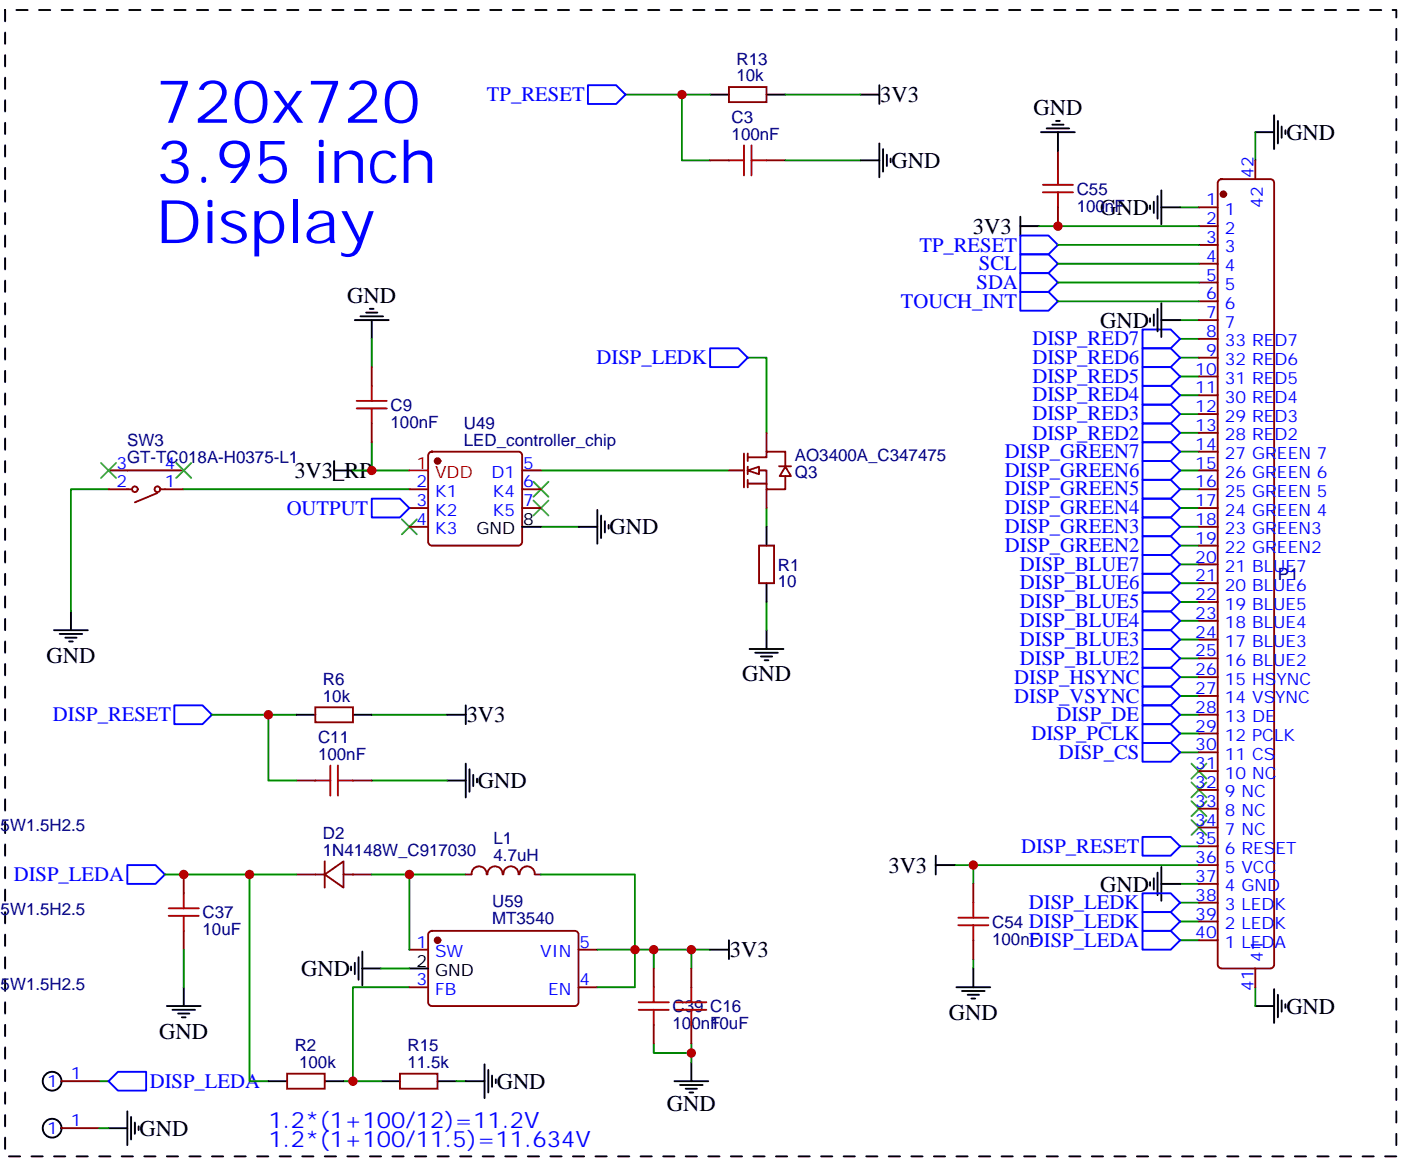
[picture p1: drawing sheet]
<svg xmlns="http://www.w3.org/2000/svg" width="263mm" height="219mm" viewBox="0 0 263 219" stroke-linecap="round" stroke-linejoin="round" font-family="sans-serif">
<g fill="none" stroke="#000" stroke-width=".35">
<path d="M143.8 98.9v3.5M10.1 118.3h6.4M11.2 119h4.2M12.3 119.7h2.1M13.3 114.8v3.5M143.8 109.5v3.5M143.8 118.3v3.5M13 120.4h.7M55.6 134.2h3.6M66.2 134.2h3.6M83.9 134.2h3.5M87.4 132.4v3.5"/>
<path d="M140.7 121.8h6.3M141.7 122.5h4.3M142.8 123.2h2.1M143.5 123.9h.7M83.9 146.5h3.5M87.4 143.3v6.4M88.1 144.4v4.2M88.8 145.5v2.1M89.5 146.2v.7M67.3 179.7v4.2M68 178.6v6.4M133.3 178.3h3.5"/>
<path d="M136.8 176.5v3.5M31.3 188.9h6.4M32.4 189.6h4.2M33.4 190.3h2.1M34.1 191h.7M34.5 185.3v3.6M65.9 181.4v.8M66.6 180.7v2.2M68 181.8h3.5M76.8 181.8h3.5M90.9 199.8v6.3M129.7 199.4v3.6"/>
<path d="M50.4 203h3.5M60.9 203h3.6M71.5 203h3.5M82.1 203h3.5M87.4 203h3.5M91.6 200.8v4.3M92.3 201.9v2.1M93 202.6v.7M126.6 203h6.3M127.6 203.7h4.2M128.7 204.4h2.1M129.4 205.1h.7"/>
<circle cx="9.8" cy="203" r="1.76"/>
</g>
<g fill="none" stroke="#870000" stroke-width=".35">
<path d="M20.4 88.3h14.1M20.4 91.8h4.2M29.5 92.5l-4.2 1.8M30.2 91.8h4.3M136.8 88.3h2.8M139.6 85.1v6.4M140.3 88.3h3.5v3.5h3.6v-2.4M140.3 85.8h3.5v-1h3.6v2.8M140.3 85.1v1.4M140.3 87.6v1.4M140.3 90.1v1.4M140.3 90.8h3.5"/>
<path d="M143.8 81.3v3.5M143.8 91.8v3.6M146.2 87.5h2.2M147.4 87.6l1 1.8h-2.1zM142.4 102.4h2.8v7.1h-2.8zM59.2 132.8h7v2.8h-7zM55.6 146.5h3.6M66.2 146.5h3.6M34.5 164.2v3.5M34.5 174.7v3.6M55.6 164.2h5.3M60.9 164.2l3.6-2.5v4.9z"/>
<path d="M60.9 161.7v4.9M64.5 164.2h5.3M76.8 178.3h3.5M80.6 174.9l.4-.2h26.9a.71 .71 0 0 1 .7 .7v12.7a.76 .76 0 0 1-.7 .8h-26.9a.76 .76 0 0 1-.7-.8v-12.7zM87.4 164.2h1.1M88.5 164.1a1.41 1.41 0 0 1 1.4-1.5 1.41 1.41 0 0 1 1.4 1.5M91.5 164.1a1.41 1.41 0 0 1 1.4-1.5 1.41 1.41 0 0 1 1.4 1.5M94.5 164.1a1.41 1.41 0 0 1 1.4-1.5 1.41 1.41 0 0 1 1.4 1.5M97.5 164.1a1.41 1.41 0 0 1 1.4-1.5 1.41 1.41 0 0 1 1.4 1.5M100.4 164.2h1.1M108.6 178.3h3.5M76.8 185.3h3.5"/>
<path d="M108.6 185.3h3.5M122.7 181.8v3.5M122.7 192.4v3.5M129.7 181.8v3.5M129.7 192.4v3.5M11.5 203h7.1M53.9 201.6h7v2.8h-7zM75 201.6h7.1v2.8h-7.1z"/>
<circle cx="25.3" cy="91.8" r=".53"/>
<circle cx="29.5" cy="91.8" r=".53"/>
</g>
<g fill="none" stroke="#008700" stroke-width=".35">
<path d="M140.3 67.1h3.5v14.2M20.4 91.8h-7.1v23M34.5 91.8h42.3M101.5 88.3h35.3M143.8 95.4v3.5M143.8 113v5.3M39.8 134.2h15.8M50.4 134.2v12.3h5.2M69.8 134.2h14.1M69.8 146.5h14.1M30.9 164.2h15.9M34.5 178.3v7"/>
<path d="M55.6 164.2h-8.8v38.8h3.6M69.8 164.2h7M87.4 164.2h-10.6v14.1M101.5 164.2h17.6v21.1h-7M112.1 178.3h21.2M122.7 178.3v3.5M129.7 178.3v3.5M71.5 181.8h5.3M76.8 185.3h-10.6v17.7M122.7 195.9v1.8h7M129.7 195.9v3.5M18.6 203h1.8"/>
<path d="M64.5 203h7M85.6 203h1.8"/>
</g>
<g fill="none" stroke="#a10000" stroke-width=".35">
<path d="M59.2 146.5h2.8M62 143.7v5.6M63.4 143.7v5.6M63.4 146.5h2.8M31.7 171.9h5.6M31.7 170.5h5.6M34.5 167.7v2.8M34.5 171.9v2.8M119.8 188.1h5.7M119.8 189.6h5.7M122.7 185.3v2.8M122.7 189.6v2.8"/>
<path d="M126.9 188.1h5.6M126.9 189.6h5.6M129.7 185.3v2.8M129.7 189.6v2.8"/>
</g>
<path d="M133.3 65.4h5.2l1.8 1.7-1.8 1.8h-5.2zM32.7 132.4h5.3l1.8 1.8-1.8 1.7h-5.3zM23.9 162.4h5.3l1.7 1.8-1.7 1.7h-5.3zM20.4 203l1.7-1.8h5.3v3.5h-5.3z" fill="none" stroke="#00f" stroke-width=".35"/>
<circle cx="82.1" cy="176.5" r=".53" fill="#870000" stroke="#870000" stroke-width=".35"/>
<path d="M1 1.9v215.2h261v-215.2h-261" fill="none" stroke="#000" stroke-width=".35" stroke-dasharray="2.1 2.1"/>
<path d="M19 86.9l2.8 2.8M21.8 86.9l-2.8 2.8M33.1 86.9l2.8 2.8M35.9 86.9l-2.8 2.8M75.4 97.5l2.8 2.8M78.2 97.5l-2.8 2.8M100.1 94l2.8 2.8M100.1 90.4l2.8 2.9M102.9 94l-2.8 2.8M102.9 90.4l-2.8 2.9" fill="none" stroke="#3c3" stroke-width=".35"/>
<path d="M140.3 88.3l2.1-.7v1.4z" fill="#fff" stroke="#870000" stroke-width=".35"/>
<g fill="none" stroke="#000" stroke-width=".35">
<path d="M133.3 17.8h3.5M143.8 17.8h3.6M161.5 17.8h3.5M165 16v3.5M161.5 30.1h3.5M165 26.9v6.4M165.7 28v4.2M166.4 29v2.2M167.1 29.8v.7M195.3 24.8h6.4M196.4 24.1h4.2M197.5 23.4h2.1"/>
<path d="M198.2 22.7h.7M198.5 24.8v3.5M215.8 38.6v.7M216.5 37.9v2.1M217.2 36.8v4.2M217.9 35.7v6.4M217.9 38.9h3.5M235.6 24.8h3.5M239.1 21.6v6.4M239.8 22.7v4.2M240.5 23.8v2.1M241.2 24.5v.7"/>
<path d="M67.6 59.4h4.3M68.7 58.7h2.1M69.4 58h.7M191.5 42.5h3.5M191.5 40.7v3.5M215.8 59.7v.7M216.5 59v2.1M217.2 58v4.2M217.9 56.9v6.4M66.6 60.1h6.3M69.8 60.1v3.5M217.9 60.1h3.5"/>
<path d="M62.7 88.3h3.5M62.7 86.5v3.6M98 98.9h3.5M108.6 98.9h3.5M112.1 95.7v6.4M112.8 96.8v4.2M113.5 97.8v2.2M114.2 98.5v.7M175.6 162.4h3.5M175.6 160.6v3.6M215.8 165.6v.7M216.5 164.9v2.1"/>
<path d="M217.2 163.8v4.2M217.9 162.7v6.4M217.9 165.9h3.5M179.5 185.3h6.3M180.5 186h4.3M181.6 186.7h2.1M182.3 187.4h.7M182.6 181.8v3.5M235.6 188.9h3.5M239.1 185.7v6.3M239.8 186.7v4.3M240.5 187.8v2.1"/>
<path d="M241.2 188.5v.7M20.4 211.8h3.5M23.9 208.6v6.4M24.6 209.7v4.2M25.3 210.7v2.1M26 211.4v.7"/>
<circle cx="9.8" cy="211.8" r="1.76"/>
</g>
<g fill="none" stroke="#008700" stroke-width=".35">
<path d="M117.4 17.8h15.9M128 17.8v12.3h5.3M147.4 17.8h14.1M147.4 30.1h14.1M221.4 38.9h3.6M235.6 24.8v5.3M195 42.5h30M198.5 56.6h26.5M198.5 53h26.5M198.5 49.5h26.5M198.5 46h26.5M69.8 63.6v5.3"/>
<path d="M221.4 77.7h3.6M221.4 74.2h3.6M221.4 70.7h3.6M221.4 67.1h3.6M221.4 63.6h3.6M221.4 60.1h3.6M66.2 88.3h10.6M69.8 83v5.3M101.5 98.9h7.1M221.4 98.9h3.6M221.4 88.3h3.6M221.4 81.3h3.6"/>
<path d="M221.4 95.4h3.6M221.4 91.8h3.6M221.4 84.8h3.6M221.4 102.4h3.6M221.4 116.5h3.6M221.4 113h3.6M221.4 109.5h3.6M221.4 106h3.6M221.4 120.1h3.6M221.4 123.6h3.6M221.4 127.1h3.6M221.4 130.6h3.6"/>
<path d="M221.4 134.2h3.6M221.4 137.7h3.6M221.4 141.2h3.6M221.4 158.9h3.6M179.1 162.4h45.9M182.6 162.4v3.5M221.4 165.9h3.6M221.4 169.5h3.6M221.4 173h3.6M221.4 176.5h3.6M182.6 180v1.8M235.6 185.3v3.6"/>
<path d="M18.6 211.8h1.8"/>
</g>
<g fill="none" stroke="#a10000" stroke-width=".35">
<path d="M136.8 30.1h2.8M139.6 27.3v5.6M141 27.3v5.6M141 30.1h2.8M195.7 34.7h5.6M195.7 36.1h5.6M198.5 31.9v2.8M198.5 36.1v2.8M66.9 75.3h5.7M66.9 76.7h5.7M69.8 72.4v2.9M69.8 76.7v2.8"/>
<path d="M179.8 172.3h5.7M179.8 173.7h5.7M182.6 169.5v2.8M182.6 173.7v2.8"/>
</g>
<g fill="none" stroke="#870000" stroke-width=".35">
<path d="M136.8 16.3h7v2.9h-7zM133.3 30.1h3.5M143.8 30.1h3.6M198.5 28.3v3.6M198.5 38.9v3.6M225 38.9h3.5M228.7 33.8l.5-.2h9.2a.71 .71 0 0 1 .7 .7v146.8a.76 .76 0 0 1-.7 .7h-9.2a.76 .76 0 0 1-.7-.7v-146.8zM235.6 30.1v3.5M225 42.5h3.5M225 46h3.5M225 49.5h3.5M225 53h3.5"/>
<path d="M225 56.6h3.5M69.8 68.9v3.5M69.8 79.5v3.5M225 60.1h3.5M225 63.6h3.5M225 67.1h3.5M225 70.7h3.5M225 74.2h3.5M225 77.7h3.5M76.8 91.8h3.5M76.8 95.4h3.5M76.8 98.9h3.5"/>
<path d="M80.6 85l.4-.2h16.3a.71 .71 0 0 1 .7 .7v16.2a.76 .76 0 0 1-.7 .7h-16.3a.76 .76 0 0 1-.7-.7v-16.2zM98 91.8h3.5M98 95.4h3.5M98 88.3h3.5M225 91.8h3.5M225 95.4h3.5M225 98.9h3.5M225 88.3h3.5M225 81.3h3.5M225 84.8h3.5M225 102.4h3.5M225 106h3.5"/>
<path d="M225 109.5h3.5M225 113h3.5M225 116.5h3.5M225 120.1h3.5M225 123.6h3.5M225 127.1h3.5M225 130.6h3.5M225 134.2h3.5M225 137.7h3.5M225 141.2h3.5M225 144.8h3.5M225 148.3h3.5"/>
<path d="M225 151.8h3.5M225 155.3h3.5M225 158.9h3.5M182.6 165.9v3.6M182.6 176.5v3.5M225 162.4h3.5M225 165.9h3.5M225 169.5h3.5M225 173h3.5M225 176.5h3.5M235.6 181.8v3.5M11.5 211.8h7.1"/>
</g>
<g fill="#870000" stroke="#870000" stroke-width=".35">
<circle cx="82.1" cy="86.5" r=".53"/>
<circle cx="229.6" cy="36.5" r=".53"/>
</g>
<path d="M76.8 88.3h3.5" fill="none" stroke="#f00" stroke-width=".35"/>
<g fill="none" stroke="#00f" stroke-width=".35">
<path d="M110.3 16h5.3l1.8 1.8-1.8 1.7h-5.3zM191.5 44.2h5.3l1.7 1.8-1.7 1.7h-5.3zM191.5 47.7h5.3l1.7 1.8-1.7 1.8h-5.3zM191.5 51.3h5.3l1.7 1.7-1.7 1.8h-5.3zM191.5 54.8h5.3l1.7 1.8-1.7 1.7h-5.3zM214.4 61.9h5.3l1.7 1.7-1.7 1.8h-5.3zM214.4 65.4h5.3l1.7 1.7-1.7 1.8h-5.3zM214.4 68.9h5.3l1.7 1.8-1.7 1.7h-5.3zM214.4 72.4h5.3l1.7 1.8-1.7 1.8h-5.3zM214.4 76h5.3l1.7 1.7-1.7 1.8h-5.3zM214.4 79.5h5.3l1.7 1.8-1.7 1.7h-5.3zM69.8 93.6h5.2l1.8 1.8-1.8 1.7h-5.2z"/>
<path d="M214.4 83h5.3l1.7 1.8-1.7 1.7h-5.3zM214.4 86.5h5.3l1.7 1.8-1.7 1.8h-5.3zM214.4 90.1h5.3l1.7 1.7-1.7 1.8h-5.3zM214.4 93.6h5.3l1.7 1.8-1.7 1.7h-5.3zM214.4 97.1h5.3l1.7 1.8-1.7 1.8h-5.3zM214.4 100.7h5.3l1.7 1.7-1.7 1.8h-5.3zM214.4 104.2h5.3l1.7 1.8-1.7 1.7h-5.3zM214.4 107.7h5.3l1.7 1.8-1.7 1.7h-5.3zM214.4 111.2h5.3l1.7 1.8-1.7 1.8h-5.3zM214.4 114.8h5.3l1.7 1.7-1.7 1.8h-5.3zM214.4 118.3h5.3l1.7 1.8-1.7 1.7h-5.3zM214.4 121.8h5.3l1.7 1.8-1.7 1.8h-5.3z"/>
<path d="M214.4 125.4h5.3l1.7 1.7-1.7 1.8h-5.3zM214.4 128.9h5.3l1.7 1.7-1.7 1.8h-5.3zM214.4 132.4h5.3l1.7 1.8-1.7 1.7h-5.3zM214.4 135.9h5.3l1.7 1.8-1.7 1.8h-5.3zM214.4 139.5h5.3l1.7 1.7-1.7 1.8h-5.3zM214.4 157.1h5.3l1.7 1.8-1.7 1.7h-5.3zM214.4 167.7h5.3l1.7 1.8-1.7 1.7h-5.3zM214.4 171.2h5.3l1.7 1.8-1.7 1.7h-5.3zM214.4 174.7h5.3l1.7 1.8-1.7 1.8h-5.3z"/>
</g>
<path d="M223.6 143.3l2.8 2.9M223.6 146.9l2.8 2.8M223.6 150.4l2.8 2.8M223.6 153.9l2.8 2.9M226.4 143.3l-2.8 2.9M226.4 146.9l-2.8 2.8M226.4 150.4l-2.8 2.8M226.4 153.9l-2.8 2.9" fill="none" stroke="#3c3" stroke-width=".35"/>
<g fill="#c00">
<circle cx="129.7" cy="197.7" r=".88"/>
<circle cx="122.7" cy="178.3" r=".88"/>
<circle cx="34.5" cy="164.2" r=".88"/>
<circle cx="46.8" cy="164.2" r=".88"/>
<circle cx="76.8" cy="164.2" r=".88"/>
<circle cx="66.2" cy="203" r=".88"/>
<circle cx="119.1" cy="178.3" r=".88"/>
<circle cx="129.7" cy="178.3" r=".88"/>
<circle cx="50.4" cy="134.2" r=".88"/>
<circle cx="69.8" cy="88.3" r=".88"/>
<circle cx="128" cy="17.8" r=".88"/>
<circle cx="182.6" cy="162.4" r=".88"/>
<circle cx="198.5" cy="42.5" r=".88"/>
</g>
<g font-size="11.3" fill="#00f">
<text x="29.2" y="23">720x720</text>
<text x="29.2" y="34.3">3.95 inch</text>
<text x="29.2" y="45.6">Display</text>
</g>
<g font-size="4.2">
<text x="165.2" y="19.2">3V3</text>
<text x="193.9" y="21.6">GND</text>
<text x="241.4" y="26.2">GND</text>
<text x="167.3" y="31.5">GND</text>
<text x="206.5" y="40.4">GND</text>
<text x="182.6" y="43.9">3V3</text>
<text x="65.2" y="56.9">GND</text>
<text x="206.5" y="61.5">GND</text>
<text x="55.2" y="89.7">3V3_RP</text>
<text x="114.4" y="100.3">GND</text>
<text x="8.7" y="124.4">GND</text>
<text x="139.3" y="127.9">GND</text>
<text x="87.6" y="135.6">3V3</text>
<text x="89.7" y="147.9">GND</text>
<text x="166.7" y="163.8">3V3</text>
<text x="206.5" y="167.4">GND</text>
<text x="137" y="179.7">3V3</text>
<text x="56.5" y="183.2">GND</text>
<text x="178.1" y="191.4">GND</text>
<text x="241.4" y="190.3">GND</text>
<text x="29.9" y="195">GND</text>
<text x="93.2" y="204.4">GND</text>
<text x="125.1" y="208.6">GND</text>
<text x="26.2" y="213.2">GND</text>
</g>
<g font-size="4.2" fill="#00f">
<text x="50.4" y="211.8">1.2*(1+100/12)=11.2V</text>
<text x="50.4" y="215.3">1.2*(1+100/11.5)=11.634V</text>
</g>
<g font-size="3.9" fill="#00f">
<text x="91.4" y="19">TP_RESET</text>
<text x="172.5" y="47.2">TP_RESET</text>
<text x="183.7" y="50.7">SCL</text>
<text x="169.1" y="57.8">TOUCH_INT</text>
<text x="183.2" y="54.2">SDA</text>
<text x="193.7" y="64.8">DISP_RED7</text>
<text x="111.9" y="68.4">DISP_LEDK</text>
<text x="193.7" y="68.3">DISP_RED6</text>
<text x="193.7" y="71.8">DISP_RED5</text>
<text x="193.7" y="75.4">DISP_RED4</text>
<text x="193.7" y="78.9">DISP_RED3</text>
<text x="193.7" y="82.5">DISP_RED2</text>
<text x="188.6" y="85.9">DISP_GREEN7</text>
<text x="188.6" y="89.5">DISP_GREEN6</text>
<text x="188.6" y="93">DISP_GREEN5</text>
<text x="53.8" y="96.6">OUTPUT</text>
<text x="188.6" y="96.5">DISP_GREEN4</text>
<text x="188.6" y="100.1">DISP_GREEN3</text>
<text x="188.6" y="103.7">DISP_GREEN2</text>
<text x="191.4" y="107.1">DISP_BLUE7</text>
<text x="191.4" y="110.6">DISP_BLUE6</text>
<text x="191.4" y="114.2">DISP_BLUE5</text>
<text x="191.4" y="117.7">DISP_BLUE4</text>
<text x="191.4" y="121.2">DISP_BLUE3</text>
<text x="191.4" y="124.8">DISP_BLUE2</text>
<text x="190.3" y="128.4">DISP_HSYNC</text>
<text x="190.3" y="131.9">DISP_VSYNC</text>
<text x="9.9" y="135.4">DISP_RESET</text>
<text x="198.2" y="135.4">DISP_DE</text>
<text x="193.5" y="138.9">DISP_PCLK</text>
<text x="198.7" y="142.5">DISP_CS</text>
<text x="191.6" y="160.1">DISP_RESET</text>
<text x="2.6" y="165.4">DISP_LEDA</text>
<text x="193.1" y="170.7">DISP_LEDK</text>
<text x="193.1" y="174.2">DISP_LEDK</text>
<text x="193.1" y="177.8">DISP_LEDA</text>
<text x="28.1" y="204.3">DISP_LEDA</text>
</g>
<g font-size="3.2" fill="#000080">
<text x="138.2" y="15.3">10k</text>
<text x="138.2" y="12.2">R13</text>
<text x="137.3" y="23">C3</text>
<text x="137.3" y="26.2">100nF</text>
<text x="202" y="39.7">100nF</text>
<text x="202" y="36.5">C55</text>
<text x="73.3" y="77.1">C9</text>
<text x="23.9" y="83.7">SW3</text>
<text x="73.3" y="80.3">100nF</text>
<text x="87.1" y="83.7">LED_controller_chip</text>
<text x="87.1" y="80.6">U49</text>
<text x="23.9" y="86.9">GT-TC018A-H0375-L1</text>
<text x="149.2" y="86.5">AO3400A_C347475</text>
<text x="149.2" y="89.7">Q3</text>
<text x="146" y="107.1">R1</text>
<text x="146" y="110.3">10</text>
<text x="239.8" y="108.8">P1</text>
<text x="60.6" y="131.7">10k</text>
<text x="60.6" y="128.6">R6</text>
<text x="59.7" y="142.6">100nF</text>
<text x="59.7" y="139.4">C11</text>
<text x="-.8" y="155.9">.5W1.5H2.5</text>
<text x="60.6" y="160.6">1N4148W_C917030</text>
<text x="60.6" y="157.5">D2</text>
<text x="92.6" y="161.6">4.7uH</text>
<text x="92.6" y="158.4">L1</text>
<text x="-.8" y="171.8">.5W1.5H2.5</text>
<text x="38" y="172.3">C37</text>
<text x="92.3" y="173.5">MT3540</text>
<text x="92.3" y="170.3">U59</text>
<text x="38" y="175.5">10uF</text>
<text x="186.2" y="177.3">100nF</text>
<text x="186.2" y="174.1">C54</text>
<text x="-.8" y="185.9">.5W1.5H2.5</text>
<text x="126.2" y="190">C39 C16</text>
<text x="55.3" y="197.3">R2</text>
<text x="76.5" y="197.3">R15</text>
<text x="126.2" y="193.2">100nF</text>
<text x="133.3" y="193.2">10uF</text>
<text x="56.1" y="200.6">100k</text>
<text x="76.5" y="200.5">11.5k</text>
</g>
<g font-size="3.2" fill="#00f">
<text x="235.2" y="33.5" transform="rotate(-90 235.2 33.5)">42</text>
<text x="226.3" y="38.6">1</text>
<text x="229.8" y="40.3">1</text>
<text x="237" y="39" transform="rotate(-90 237 39)">42</text>
<text x="226.3" y="42.1">2</text>
<text x="226.3" y="45.6">3</text>
<text x="229.8" y="43.9">2</text>
<text x="229.8" y="47.4">3</text>
<text x="226.3" y="49.2">4</text>
<text x="226.3" y="52.7">5</text>
<text x="229.8" y="50.9">4</text>
<text x="226.3" y="56.2">6</text>
<text x="226.3" y="59.7">7</text>
<text x="229.8" y="54.4">5</text>
<text x="229.8" y="58">6</text>
<text x="226.3" y="63.3">8</text>
<text x="229.8" y="61.5">7</text>
<text x="229.8" y="65">33 RED7</text>
<text x="224.3" y="70.3">10</text>
<text x="226.3" y="66.8">9</text>
<text x="229.8" y="68.6">32 RED6</text>
<text x="224.3" y="73.8">11</text>
<text x="224.3" y="77.4">12</text>
<text x="229.8" y="72.1">31 RED5</text>
<text x="229.8" y="75.6">30 RED4</text>
<text x="224.3" y="80.9">13</text>
<text x="229.8" y="79.1">29 RED3</text>
<text x="229.8" y="82.7">28 RED2</text>
<text x="21.9" y="88">3</text>
<text x="30.9" y="88">4</text>
<text x="92.2" y="89.7">D1</text>
<text x="98.2" y="88">5</text>
<text x="224.3" y="84.4">14</text>
<text x="224.3" y="88">15</text>
<text x="229.8" y="86.2">27 GREEN 7</text>
<text x="229.8" y="89.7">26 GREEN 6</text>
<text x="21.9" y="91.5">2</text>
<text x="30.9" y="91.5">1</text>
<text x="78.1" y="91.5">2</text>
<text x="78.1" y="95">3</text>
<text x="81.6" y="93.3">K1</text>
<text x="92.5" y="93.3">K4</text>
<text x="98.2" y="95">7</text>
<text x="98.2" y="91.5">6</text>
<text x="224.3" y="91.5">16</text>
<text x="224.3" y="95">17</text>
<text x="229.8" y="93.3">25 GREEN 5</text>
<text x="78.1" y="98.5">4</text>
<text x="81.6" y="96.8">K2</text>
<text x="81.6" y="100.3">K3</text>
<text x="92.5" y="96.8">K5</text>
<text x="224.3" y="98.5">18</text>
<text x="229.8" y="96.8">24 GREEN 4</text>
<text x="229.8" y="100.3">23 GREEN3</text>
<text x="224.3" y="102.1">19</text>
<text x="224.3" y="105.6">20</text>
<text x="229.8" y="103.8">22 GREEN2</text>
<text x="229.8" y="107.4">21 BLUE7</text>
<text x="224.3" y="109.1">21</text>
<text x="224.3" y="112.7">22</text>
<text x="229.8" y="110.9">20 BLUE6</text>
<text x="224.3" y="116.2">23</text>
<text x="224.3" y="119.7">24</text>
<text x="229.8" y="114.4">19 BLUE5</text>
<text x="229.8" y="117.9">18 BLUE4</text>
<text x="224.3" y="123.2">25</text>
<text x="229.8" y="121.5">17 BLUE3</text>
<text x="229.8" y="125">16 BLUE2</text>
<text x="224.3" y="126.8">26</text>
<text x="224.3" y="130.3">27</text>
<text x="229.8" y="128.5">15 HSYNC</text>
<text x="224.3" y="133.8">28</text>
<text x="224.3" y="137.3">29</text>
<text x="229.8" y="132.1">14 VSYNC</text>
<text x="229.8" y="135.6">13 DE</text>
<text x="224.3" y="140.9">30</text>
<text x="229.8" y="139.1">12 PCLK</text>
<text x="229.8" y="142.6">11 CS</text>
<text x="224.3" y="144.4">31</text>
<text x="224.3" y="147.9">32</text>
<text x="229.8" y="146.2">10 NC</text>
<text x="229.8" y="149.7">9 NC</text>
<text x="224.3" y="151.5">33</text>
<text x="224.3" y="155">34</text>
<text x="229.8" y="153.2">8 NC</text>
<text x="224.3" y="158.5">35</text>
<text x="229.8" y="156.8">7 NC</text>
<text x="229.8" y="160.3">6 RESET</text>
<text x="224.3" y="162">36</text>
<text x="224.3" y="165.6">37</text>
<text x="229.8" y="163.8">5 VCC</text>
<text x="229.8" y="167.3">4 GND</text>
<text x="224.3" y="169.1">38</text>
<text x="224.3" y="172.6">39</text>
<text x="229.8" y="170.9">3 LEDK</text>
<text x="78.1" y="177.9">1</text>
<text x="81.6" y="179.7">SW</text>
<text x="101.4" y="179.7">VIN</text>
<text x="108.7" y="177.9">5</text>
<text x="224.3" y="176.2">40</text>
<text x="229.8" y="174.4">2 LEDK</text>
<text x="229.8" y="177.9">1 LEDA</text>
<text x="78.1" y="185">3</text>
<text x="108.7" y="185">4</text>
<text x="237" y="180.5" transform="rotate(-90 237 180.5)">41</text>
<text x="81.6" y="186.7">FB</text>
<text x="102.9" y="186.7">EN</text>
<text x="235.2" y="186" transform="rotate(-90 235.2 186)">41</text>
<text x="13.3" y="202.6">1</text>
<text x="8.8" y="204">1</text>
<text x="8.8" y="212.8">1</text>
<text x="13.3" y="211.4">1</text>
</g>
<g font-size="3.2" fill="#f00">
<text x="78.1" y="88">1</text>
<text x="81.6" y="89.7">VDD</text>
</g>
<g font-size="3.2">
<text x="89.4" y="100.3">GND</text>
<text x="98.2" y="98.5">8</text>
<text x="78.1" y="181.4">2</text>
<text x="81.6" y="183.2">GND</text>
</g>
</svg>
